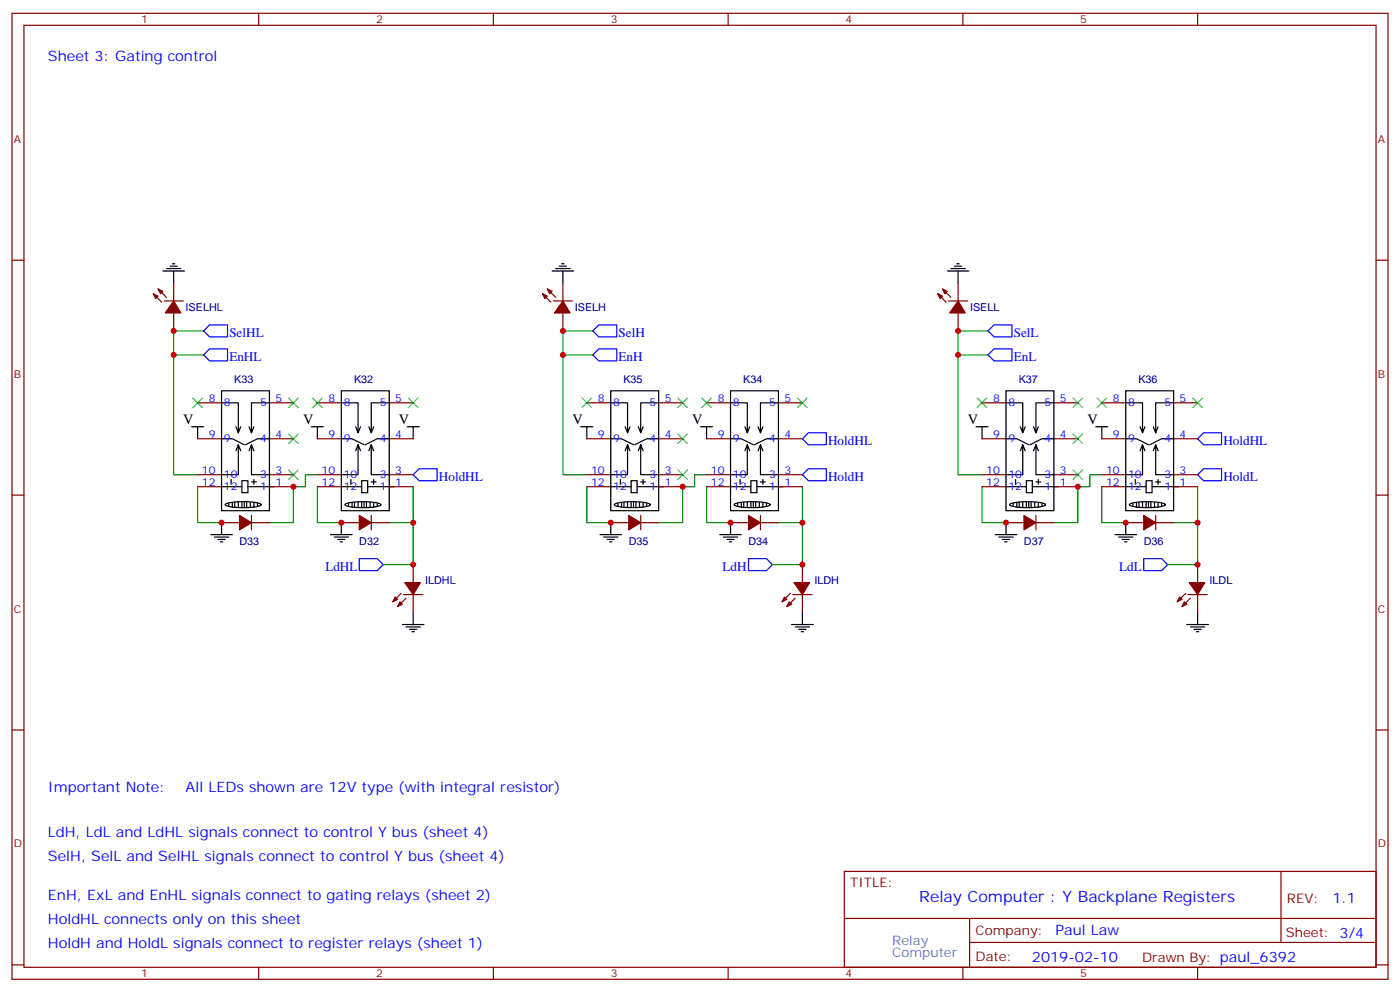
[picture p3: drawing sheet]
<svg xmlns="http://www.w3.org/2000/svg" width="412mm" height="292mm" viewBox="0 0 412 292" stroke-linecap="round" stroke-linejoin="round" font-family="sans-serif">
<g fill="none" stroke="#870000" stroke-width=".35">
<path d="M3.5 3.9h405.4v284.4h-405.4zM7.1 7.4h398.2v277.3h-398.2zM76.2 3.9v3.5M145.3 3.9v3.5M214.5 3.9v3.5M283.6 3.9v3.5M352.8 3.9v3.5M3.5 76.6h3.6M405.3 76.6h3.6M45.2 86.5l2.4 2.4M46.6 85.1l2.4 2.4M48.3 88.6h5.7"/>
<path d="M51.2 83.3v5.3M51.2 92.1v5.3M159.8 86.5l2.5 2.4M161.2 85.1l2.5 2.4M163 88.6h5.6M165.8 83.3v5.3M165.8 92.1v5.3M276.2 86.5l2.5 2.4M277.6 85.1l2.5 2.4M279.4 88.6h5.6M282.2 83.3v5.3M282.2 92.1v5.3"/>
<path d="M58.2 118.6h7.1M79.4 118.6h7M93.5 118.6h7M114.7 118.6h7M172.9 118.6h7M194 118.6h7.1M208.1 118.6h7.1M229.3 118.6h7.1M289.3 118.6h7M310.4 118.6h7.1M324.6 118.6h7M345.7 118.6h7.1"/>
<path d="M58.2 139.7h7.1M58.2 129.2h7.1M79.4 139.7h7M79.4 129.2h7M93.5 139.7h7M93.5 129.2h7M114.7 139.7h7M114.7 129.2h7M172.9 139.7h7M172.9 129.2h7M194 139.7h7.1M194 129.2h7.1"/>
<path d="M208.1 139.7h7.1M208.1 129.2h7.1M229.3 139.7h7.1M229.3 129.2h7.1M289.3 139.7h7M289.3 129.2h7M310.4 139.7h7.1M310.4 129.2h7.1M324.6 139.7h7M324.6 129.2h7M345.7 139.7h7.1M345.7 129.2h7.1"/>
<path d="M3.5 145.7h3.6M58.2 143.3h7.1M65.3 153.8h5.3M74.1 153.8h5.3M74.1 151.7v4.3M79.4 143.3h7M93.5 143.3h7M100.5 153.8h5.3M109.4 151.7v4.3M109.4 153.8h5.3M114.7 143.3h7M172.9 143.3h7"/>
<path d="M179.9 153.8h5.3M188.7 153.8h5.3M188.7 151.7v4.3M194 143.3h7.1M208.1 143.3h7.1M215.2 153.8h5.3M224 153.8h5.3M224 151.7v4.3M229.3 143.3h7.1M289.3 143.3h7M296.3 153.8h5.3M305.2 153.8h5.2"/>
<path d="M305.2 151.7v4.3M310.4 143.3h7.1M324.6 143.3h7M331.6 153.8h5.3M340.4 153.8h5.3M340.4 151.7v4.3M345.7 143.3h7.1M405.3 145.7h3.6M118.2 174.7l-2.5 2.4M118.9 175h5.6M119.6 176.1l-2.5 2.4M121.7 166.2v5.3"/>
<path d="M121.7 175v5.3M232.8 174.7l-2.4 2.4M233.5 175h5.7M234.2 176.1l-2.4 2.4M236.4 166.2v5.3M236.4 175v5.3M349.2 174.7l-2.4 2.4M350 175h5.6M350.7 176.1l-2.5 2.4M352.8 166.2v5.3M352.8 175v5.3M3.5 214.9h3.6"/>
<path d="M405.3 214.9h3.6M248.7 256.5h156.6v28.2h-156.6zM377.3 256.5v20.9M248.7 270.4h156.5M285.6 277.4h119.6M285.6 270.4v14.1M3.5 284h3.6M76.2 284.7v3.6M145.3 284.7v3.6M214.5 284.7v3.6M283.6 284.7v3.6M352.8 284.7v3.6"/>
<path d="M405.3 284h3.6"/>
</g>
<g fill="none" stroke="#008700" stroke-width=".35">
<path d="M60 97.4h-8.8v42.3h7M174.6 97.4h-8.8v42.3h7.1M291 97.4h-8.8v42.3h7.1M51.2 104.5h8.8M165.8 104.5h8.8M282.2 104.5h8.8M93.5 139.7h-3.5v3.6h-3.6v10.5h-7M208.1 139.7h-3.5v3.6h-3.5v10.5h-7.1M324.6 139.7h-3.6v3.6h-3.5v10.5h-7.1M58.2 143.3v10.5h7.1M93.5 143.3v10.5h7M121.7 143.3v10.5h-7"/>
<path d="M121.7 153.8v12.4h-8.8M172.9 143.3v10.5h7M208.1 143.3v10.5h7.1M236.4 143.3v10.5h-7.1M236.4 153.8v12.4h-8.9M289.3 143.3v10.5h7M324.6 143.3v10.5h7M352.8 143.3v10.5h-7.1M352.8 153.8v12.4h-8.8"/>
</g>
<g fill="none" stroke="#000" stroke-width=".35">
<path d="M48 79.8h6.3M49 79.1h4.3M50.1 78.4h2.1M50.8 77.6h.7M51.2 79.8v3.5M162.6 79.8h6.4M163.7 79.1h4.2M164.7 78.4h2.2M165.5 77.6h.7M165.8 79.8v3.5M279 79.8h6.4M280.1 79.1h4.2"/>
<path d="M281.2 78.4h2.1M281.9 77.6h.7M282.2 79.8v3.5M65.3 115h14.1v35.3h-14.1zM65.3 118.6h4.9v8.8l-.7-1.8M79.4 118.6h-5.3v8.8l-.7-1.8M100.5 115h14.2v35.3h-14.2zM100.5 118.6h5v8.8l-.7-1.8M114.7 118.6h-5.3v8.8l-.7-1.8M179.9 115h14.1v35.3h-14.1zM179.9 118.6h5v8.8l-.8-1.8M194 118.6h-5.3v8.8l-.7-1.8"/>
<path d="M215.2 115h14.1v35.3h-14.1zM215.2 118.6h4.9v8.8l-.7-1.8M229.3 118.6h-5.3v8.8l-.7-1.8M296.3 115h14.1v35.3h-14.1zM296.3 118.6h5v8.8l-.7-1.8M310.4 118.6h-5.2v8.8l-.8-1.8M331.6 115h14.1v35.3h-14.1zM331.6 118.6h4.9v8.8l-.7-1.8M345.7 118.6h-5.3v8.8l-.7-1.8M56.4 125.6h3.6M58.2 125.6v3.6M65.3 129.2h3.1l3.6 1.7"/>
<path d="M70.2 130.9l-.7 1.8M70.9 132.7l-.7-1.8v8.8h-4.9M70.9 125.6l-.7 1.8M74.1 130.9l-.7 1.8M74.8 132.7l-.7-1.8v8.8h5.3M74.8 125.6l-.7 1.8M79.4 129.2h-3.6l-3.5 1.7M91.7 125.6h3.5M93.5 125.6v3.6M100.5 129.2h3.2l3.5 1.7M105.5 130.9l-.7 1.8M106.2 132.7l-.7-1.8v8.8h-5"/>
<path d="M106.2 125.6l-.7 1.8M109.4 130.9l-.7 1.8M110.1 132.7l-.7-1.8v8.8h5.3M110.1 125.6l-.7 1.8M114.7 129.2h-3.6l-3.5 1.7M119.9 125.6h3.6M121.7 125.6v3.6M171.1 125.6h3.5M172.9 125.6v3.6M179.9 129.2h3.2l3.5 1.7M184.9 130.9l-.8 1.8M185.6 132.7l-.7-1.8v8.8h-5"/>
<path d="M185.6 125.6l-.7 1.8M188.7 130.9l-.7 1.8M189.4 132.7l-.7-1.8v8.8h5.3M189.4 125.6l-.7 1.8M194 129.2h-3.5l-3.5 1.7M206.4 125.6h3.5M208.1 125.6v3.6M215.2 129.2h3.2l3.5 1.7M220.1 130.9l-.7 1.8M220.8 132.7l-.7-1.8v8.8h-4.9M220.8 125.6l-.7 1.8M224 130.9l-.7 1.8"/>
<path d="M224.7 132.7l-.7-1.8v8.8h5.3M224.7 125.6l-.7 1.8M229.3 129.2h-3.5l-3.6 1.7M287.5 125.6h3.5M289.3 125.6v3.6M296.3 129.2h3.2l3.5 1.7M301.3 130.9l-.7 1.8M302 132.7l-.7-1.8v8.8h-5M302 125.6l-.7 1.8M305.2 130.9l-.8 1.8M305.9 132.7l-.7-1.8v8.8h5.2M305.9 125.6l-.7 1.8"/>
<path d="M310.4 129.2h-3.5l-3.5 1.7M322.8 125.6h3.5M324.6 125.6v3.6M331.6 129.2h3.2l3.5 1.7M336.5 130.9l-.7 1.8M337.3 132.7l-.8-1.8v8.8h-4.9M337.3 125.6l-.8 1.8M340.4 130.9l-.7 1.8M341.1 132.7l-.7-1.8v8.8h5.3M341.1 125.6l-.7 1.8M345.7 129.2h-3.5l-3.5 1.7M62.1 157.4h6.3"/>
<path d="M63.1 158.1h4.3M64.2 158.8h2.1M64.9 159.5h.7M65.3 153.8v3.6M65.3 143.3h6M66.4 148.4a19.4 19.4 0 0 1 10.4 0l.1 .2a8.7 8.7 0 0 1-5.3 .8 8.7 8.7 0 0 1-5.3-.8zM67.4 148.2v.7M68.1 141.1v1.5M68.4 147.8v1.5M69.1 147.8v1.5M70.2 147.8v1.5M71.3 141.5h1.7v3.5h-1.7z"/>
<path d="M71.3 147.8v1.5M72 147.8v1.5M72.7 147.8v1.5M73 143.3h7.8M73.7 147.8v1.5M74.1 141.9h1.4M74.8 141.1v1.5M74.8 147.8v1.5M75.8 148.2v.7M97.4 157.4h6.3M98.4 158.1h4.3M99.5 158.8h2.1"/>
<path d="M100.2 159.5h.7M100.5 153.8v3.6M100.5 143.3h6M101.7 148.4a19.4 19.4 0 0 1 10.4 0l.1 .2a8.7 8.7 0 0 1-5.3 .8 8.7 8.7 0 0 1-5.3-.8zM102.7 148.2v.7M103.4 141.1v1.5M103.7 147.8v1.5M104.4 147.8v1.5M105.5 147.8v1.5M106.5 141.5h1.8v3.5h-1.8zM106.5 147.8v1.5M107.2 147.8v1.5"/>
<path d="M107.9 147.8v1.5M108.3 143.3h7.8M109 147.8v1.5M109.4 141.9h1.4M110.1 141.1v1.5M110.1 147.8v1.5M111.1 148.2v.7M176.7 157.4h6.4M177.8 158.1h4.2M178.9 158.8h2.1M179.6 159.5h.7M179.9 153.8v3.6"/>
<path d="M179.9 143.3h6M181.1 148.4a19.4 19.4 0 0 1 10.4 0l.1 .2a8.7 8.7 0 0 1-5.3 .8 8.7 8.7 0 0 1-5.3-.8zM182 148.2v.7M182.7 141.1v1.5M183.1 147.8v1.5M183.8 147.8v1.5M184.9 147.8v1.5M185.9 141.5h1.8v3.5h-1.8zM185.9 147.8v1.5M186.6 147.8v1.5M187.3 147.8v1.5M187.7 143.3h7.7"/>
<path d="M188.4 147.8v1.5M188.7 141.9h1.4M189.4 141.1v1.5M189.4 147.8v1.5M190.5 148.2v.7M212 157.4h6.4M213.1 158.1h4.2M214.1 158.8h2.2M214.8 159.5h.7M215.2 153.8v3.6M215.2 143.3h6M216.4 148.4a19.4 19.4 0 0 1 10.3 0l.1 .2a8.7 8.7 0 0 1-5.3 .8 8.7 8.7 0 0 1-5.2-.8z"/>
<path d="M217.3 148.2v.7M218 141.1v1.5M218.4 147.8v1.5M219.1 147.8v1.5M220.1 147.8v1.5M221.2 141.5h1.8v3.5h-1.8zM221.2 147.8v1.5M221.9 147.8v1.5M222.6 147.8v1.5M223 143.3h7.7M223.7 147.8v1.5M224 141.9h1.4"/>
<path d="M224.7 141.1v1.5M224.7 147.8v1.5M225.8 148.2v.7M293.2 157.4h6.3M294.2 158.1h4.2M295.3 158.8h2.1M296 159.5h.7M296.3 153.8v3.6M296.3 143.3h6M297.5 148.4a19.4 19.4 0 0 1 10.4 0l.1 .2a8.7 8.7 0 0 1-5.3 .8 8.7 8.7 0 0 1-5.3-.8zM298.4 148.2v.7M299.2 141.1v1.5"/>
<path d="M299.5 147.8v1.5M300.2 147.8v1.5M301.3 147.8v1.5M302.3 141.5h1.8v3.5h-1.8zM302.3 147.8v1.5M303 147.8v1.5M303.7 147.8v1.5M304.1 143.3h7.8M304.8 147.8v1.5M305.2 141.9h1.4M305.9 141.1v1.5M305.9 147.8v1.5"/>
<path d="M306.9 148.2v.7M328.4 157.4h6.4M329.5 158.1h4.2M330.6 158.8h2.1M331.3 159.5h.7M331.6 153.8v3.6M331.6 143.3h6M332.8 148.4a19.4 19.4 0 0 1 10.3 0l.2 .2a8.7 8.7 0 0 1-5.3 .8 8.7 8.7 0 0 1-5.3-.8zM333.7 148.2v.7M334.4 141.1v1.5M334.8 147.8v1.5M335.5 147.8v1.5"/>
<path d="M336.5 147.8v1.5M337.6 141.5h1.8v3.5h-1.8zM337.6 147.8v1.5M338.3 147.8v1.5M339 147.8v1.5M339.4 143.3h7.7M340.1 147.8v1.5M340.4 141.9h1.4M341.1 141.1v1.5M341.1 147.8v1.5M342.2 148.2v.7M118.5 183.8h6.4"/>
<path d="M119.6 184.5h4.2M120.6 185.2h2.2M121.4 185.9h.7M121.7 180.3v3.5M233.2 183.8h6.3M234.2 184.5h4.3M235.3 185.2h2.1M236 185.9h.7M236.4 180.3v3.5M349.6 183.8h6.4M350.7 184.5h4.2M351.7 185.2h2.1"/>
<path d="M352.4 185.9h.7M352.8 180.3v3.5"/>
</g>
<g fill="none" stroke="#00f" stroke-width=".35">
<path d="M60 97.4l1.7-1.8h5.3v3.6h-5.3zM176.4 95.6h5.3v3.6h-5.3l-1.8-1.8zM291 97.4l1.8-1.8h5.3v3.6h-5.3zM60 104.5l1.7-1.8h5.3v3.5h-5.3zM176.4 102.7h5.3v3.5h-5.3l-1.8-1.7zM291 104.5l1.8-1.8h5.3v3.5h-5.3zM123.5 138h5.3v3.5h-5.3l-1.8-1.8zM238.1 138h5.3v3.5h-5.3l-1.7-1.8zM238.1 127.4h5.3v3.5h-5.3l-1.7-1.7zM354.5 138h5.3v3.5h-5.3l-1.7-1.8zM354.5 127.4h5.3v3.5h-5.3l-1.7-1.7zM105.8 164.4h5.3l1.8 1.8-1.8 1.8h-5.3z"/>
<path d="M220.5 164.4h5.3l1.7 1.8-1.7 1.8h-5.3zM336.9 164.4h5.3l1.8 1.8-1.8 1.8h-5.3z"/>
</g>
<g fill="#870000" stroke="#870000" stroke-width=".35">
<path d="M105.8 151.7l3.6 2.1-3.6 2.2z"/>
<path d="M70.6 151.7l3.5 2.1-3.5 2.2z"/>
<path d="M117.8 177.1l.7 .7-1.4 .7z"/>
<path d="M116.4 175.7l.7 .7-1.4 .7z"/>
<path d="M119.2 171.5h4.6l-2.1 3.5z"/>
<path d="M220.5 151.7l3.5 2.1-3.5 2.2z"/>
<path d="M185.2 151.7l3.5 2.1-3.5 2.2z"/>
<path d="M232.5 177.1l.7 .7-1.4 .7z"/>
<path d="M231.1 175.7l.7 .7-1.4 .7z"/>
<path d="M233.9 171.5h4.6l-2.1 3.5z"/>
<path d="M336.9 151.7l3.5 2.1-3.5 2.2z"/>
<path d="M301.6 151.7l3.6 2.1-3.6 2.2z"/>
<path d="M348.9 177.1l.7 .7-1.4 .7z"/>
<path d="M347.5 175.7l.7 .7-1.4 .7z"/>
<path d="M350.3 171.5h4.6l-2.1 3.5z"/>
<path d="M46.6 85.1l1.4 .7-.7 .7z"/>
<path d="M45.2 86.5l1.4 .7-.7 .7z"/>
<path d="M51.2 88.6l2.1 3.5h-4.6z"/>
<path d="M161.2 85.1l1.4 .7-.7 .7z"/>
<path d="M159.8 86.5l1.4 .7-.7 .7z"/>
<path d="M165.8 88.6l2.1 3.5h-4.6z"/>
<path d="M277.6 85.1l1.4 .7-.7 .7z"/>
<path d="M276.2 86.5l1.4 .7-.7 .7z"/>
<path d="M282.2 88.6l2.1 3.5h-4.5z"/>
</g>
<g fill="none" stroke="#3c3" stroke-width=".35">
<path d="M56.8 117.2l2.8 2.8M59.6 117.2l-2.8 2.8M85 117.2l2.8 2.8M87.8 117.2l-2.8 2.8M92.1 117.2l2.8 2.8M94.9 117.2l-2.8 2.8M120.3 117.2l2.8 2.8M123.1 117.2l-2.8 2.8M171.4 117.2l2.9 2.8M174.3 117.2l-2.9 2.8M199.7 117.2l2.8 2.8M202.5 117.2l-2.8 2.8"/>
<path d="M206.7 117.2l2.8 2.8M209.5 117.2l-2.8 2.8M234.9 117.2l2.9 2.8M237.8 117.2l-2.9 2.8M287.9 117.2l2.8 2.8M290.7 117.2l-2.8 2.8M316.1 117.2l2.8 2.8M318.9 117.2l-2.8 2.8M323.1 117.2l2.9 2.8M326 117.2l-2.9 2.8M351.4 117.2l2.8 2.8M354.2 117.2l-2.8 2.8"/>
<path d="M85 138.3l2.8 2.8M85 127.7l2.8 2.9M87.8 138.3l-2.8 2.8M87.8 127.7l-2.8 2.9M199.7 127.7l2.8 2.9M199.7 138.3l2.8 2.8M202.5 127.7l-2.8 2.9M202.5 138.3l-2.8 2.8M316.1 138.3l2.8 2.8M316.1 127.7l2.8 2.9M318.9 138.3l-2.8 2.8M318.9 127.7l-2.8 2.9"/>
</g>
<g fill="#c00">
<circle cx="165.8" cy="104.5" r=".88"/>
<circle cx="165.8" cy="97.4" r=".88"/>
<circle cx="51.2" cy="97.4" r=".88"/>
<circle cx="201.1" cy="143.3" r=".88"/>
<circle cx="179.9" cy="153.8" r=".88"/>
<circle cx="236.4" cy="153.8" r=".88"/>
<circle cx="215.2" cy="153.8" r=".88"/>
<circle cx="236.4" cy="166.2" r=".88"/>
<circle cx="121.7" cy="166.2" r=".88"/>
<circle cx="100.5" cy="153.8" r=".88"/>
<circle cx="121.7" cy="153.8" r=".88"/>
<circle cx="65.3" cy="153.8" r=".88"/>
<circle cx="86.4" cy="143.3" r=".88"/>
<circle cx="352.8" cy="166.2" r=".88"/>
<circle cx="331.6" cy="153.8" r=".88"/>
<circle cx="352.8" cy="153.8" r=".88"/>
<circle cx="296.3" cy="153.8" r=".88"/>
<circle cx="317.5" cy="143.3" r=".88"/>
<circle cx="51.2" cy="104.5" r=".88"/>
<circle cx="282.2" cy="97.4" r=".88"/>
<circle cx="282.2" cy="104.5" r=".88"/>
</g>
<text font-size="4.6" fill="#00f" x="270.8" y="265.5">Relay Computer : Y Backplane Registers</text>
<g font-size="4.2" fill="#00f">
<text x="14.1" y="18">Sheet 3: Gating control</text>
<text x="14.1" y="233.2">Important Note:</text>
<text x="54.7" y="233.2">All LEDs shown are 12V type (with integral resistor)</text>
<text x="14.1" y="246.2">LdH, LdL and LdHL signals connect to control Y bus (sheet 4)</text>
<text x="14.1" y="253.3">SelH, SelL and SelHL signals connect to control Y bus (sheet 4)</text>
<text x="14.1" y="265">EnH, ExL and EnHL signals connect to gating relays (sheet 2)</text>
<text x="392.5" y="265.8">1.1</text>
<text x="14.1" y="272">HoldHL connects only on this sheet</text>
<text x="310.9" y="275.3">Paul Law</text>
<text x="14.1" y="279.1">HoldH and HoldL signals connect to register relays (sheet 1)</text>
<text x="304" y="283.1">2019-02-10</text>
</g>
<g font-size="4.2">
<text x="54" y="124.9">V</text>
<text x="89.3" y="124.9">V</text>
<text x="117.5" y="124.9">V</text>
<text x="168.6" y="124.9">V</text>
<text x="203.9" y="124.9">V</text>
<text x="285.1" y="124.9">V</text>
<text x="320.3" y="124.9">V</text>
</g>
<g font-size="3.9" fill="#00f">
<text x="67.6" y="99.2">SelHL</text>
<text x="182.2" y="99.2">SelH</text>
<text x="298.6" y="99.2">SelL</text>
<text x="67.6" y="106.2">EnHL</text>
<text x="182.2" y="106.2">EnH</text>
<text x="298.6" y="106.2">EnL</text>
<text x="243.9" y="130.9">HoldHL</text>
<text x="360.4" y="130.9">HoldHL</text>
<text x="129.3" y="141.5">HoldHL</text>
<text x="243.9" y="141.5">HoldH</text>
<text x="360.4" y="141.5">HoldL</text>
<text x="95.8" y="168">LdHL</text>
<text x="212.9" y="168">LdH</text>
<text x="329.7" y="168">LdL</text>
</g>
<g font-size="3.9" fill="#800">
<text x="250.5" y="261.1">TITLE:</text>
<text x="379.1" y="265.8">REV:</text>
<text x="287.4" y="275.3">Company:</text>
<text x="378.7" y="275.9">Sheet: 3/4</text>
<text x="287.4" y="283">Date:</text>
<text x="336.4" y="283.1">Drawn By: paul_6392</text>
</g>
<g font-size="3.9" fill="#39c">
<text x="262.8" y="278">Relay</text>
<text x="262.8" y="281.6">Computer</text>
</g>
<g font-size="3.2" fill="#800">
<text x="41.6" y="6.9">1</text>
<text x="110.8" y="6.9">2</text>
<text x="179.9" y="6.9">3</text>
<text x="249.1" y="6.9">4</text>
<text x="318.2" y="6.9">5</text>
<text x="4.1" y="42">A</text>
<text x="405.9" y="42">A</text>
<text x="4.1" y="111.2">B</text>
<text x="405.9" y="111.2">B</text>
<text x="4.1" y="180.3">C</text>
<text x="405.9" y="180.3">C</text>
<text x="4.1" y="249.4">D</text>
<text x="405.9" y="249.4">D</text>
<text x="41.6" y="287.7">1</text>
<text x="110.8" y="287.7">2</text>
<text x="179.9" y="287.7">3</text>
<text x="249.1" y="287.7">4</text>
<text x="318.2" y="287.7">5</text>
</g>
<g font-size="3.2" fill="#000080">
<text x="54.7" y="91.6">ISELHL</text>
<text x="169.3" y="91.6">ISELH</text>
<text x="285.8" y="91.6">ISELL</text>
<text x="69" y="112.7">K33</text>
<text x="104.3" y="112.7">K32</text>
<text x="183.7" y="112.7">K35</text>
<text x="218.9" y="112.7">K34</text>
<text x="300.1" y="112.7">K37</text>
<text x="335.4" y="112.7">K36</text>
<text x="70.6" y="160.4">D33</text>
<text x="105.8" y="160.4">D32</text>
<text x="185.2" y="160.4">D35</text>
<text x="220.5" y="160.4">D34</text>
<text x="301.6" y="160.4">D37</text>
<text x="336.9" y="160.4">D36</text>
<text x="125.2" y="172">ILDHL</text>
<text x="239.9" y="172">ILDH</text>
<text x="356.3" y="172">ILDL</text>
</g>
<g font-size="3.2" fill="#00f">
<text x="61.5" y="118.2">8</text>
<text x="66" y="119.6">8</text>
<text x="76.7" y="119.6">5</text>
<text x="81.1" y="118.2">5</text>
<text x="96.8" y="118.2">8</text>
<text x="101.2" y="119.6">8</text>
<text x="111.9" y="119.6">5</text>
<text x="116.4" y="118.2">5</text>
<text x="176.1" y="118.2">8</text>
<text x="180.6" y="119.6">8</text>
<text x="191.3" y="119.6">5</text>
<text x="195.8" y="118.2">5</text>
<text x="211.4" y="118.2">8</text>
<text x="215.9" y="119.6">8</text>
<text x="226.6" y="119.6">5</text>
<text x="231.1" y="118.2">5</text>
<text x="292.6" y="118.2">8</text>
<text x="297" y="119.6">8</text>
<text x="307.7" y="119.6">5</text>
<text x="312.2" y="118.2">5</text>
<text x="327.8" y="118.2">8</text>
<text x="332.3" y="119.6">8</text>
<text x="343" y="119.6">5</text>
<text x="347.5" y="118.2">5</text>
<text x="61.5" y="128.8">9</text>
<text x="66" y="130.2">9</text>
<text x="76.7" y="130.2">4</text>
<text x="81.1" y="128.8">4</text>
<text x="96.8" y="128.8">9</text>
<text x="101.2" y="130.2">9</text>
<text x="111.9" y="130.2">4</text>
<text x="116.4" y="128.8">4</text>
<text x="176.1" y="128.8">9</text>
<text x="180.6" y="130.2">9</text>
<text x="191.3" y="130.2">4</text>
<text x="195.8" y="128.8">4</text>
<text x="211.4" y="128.8">9</text>
<text x="215.9" y="130.2">9</text>
<text x="226.6" y="130.2">4</text>
<text x="231.1" y="128.8">4</text>
<text x="292.6" y="128.8">9</text>
<text x="297" y="130.2">9</text>
<text x="307.7" y="130.2">4</text>
<text x="312.2" y="128.8">4</text>
<text x="327.8" y="128.8">9</text>
<text x="332.3" y="130.2">9</text>
<text x="343" y="130.2">4</text>
<text x="347.5" y="128.8">4</text>
<text x="59.5" y="142.9">12</text>
<text x="59.5" y="139.4">10</text>
<text x="66" y="140.8">10</text>
<text x="76.7" y="140.8">3</text>
<text x="81.1" y="139.4">3</text>
<text x="81.1" y="142.9">1</text>
<text x="94.7" y="142.9">12</text>
<text x="94.7" y="139.4">10</text>
<text x="101.2" y="140.8">10</text>
<text x="111.9" y="140.8">3</text>
<text x="116.4" y="139.4">3</text>
<text x="116.4" y="142.9">1</text>
<text x="174.1" y="142.9">12</text>
<text x="174.1" y="139.4">10</text>
<text x="180.6" y="140.8">10</text>
<text x="191.3" y="140.8">3</text>
<text x="195.8" y="139.4">3</text>
<text x="195.8" y="142.9">1</text>
<text x="209.4" y="142.9">12</text>
<text x="209.4" y="139.4">10</text>
<text x="215.9" y="140.8">10</text>
<text x="226.6" y="140.8">3</text>
<text x="231.1" y="139.4">3</text>
<text x="231.1" y="142.9">1</text>
<text x="290.5" y="142.9">12</text>
<text x="290.5" y="139.4">10</text>
<text x="297" y="140.8">10</text>
<text x="307.7" y="140.8">3</text>
<text x="312.2" y="139.4">3</text>
<text x="312.2" y="142.9">1</text>
<text x="325.8" y="142.9">12</text>
<text x="325.8" y="139.4">10</text>
<text x="332.3" y="140.8">10</text>
<text x="343" y="140.8">3</text>
<text x="347.5" y="139.4">3</text>
<text x="347.5" y="142.9">1</text>
<text x="66" y="144.3">12</text>
<text x="76.7" y="144.3">1</text>
<text x="101.2" y="144.3">12</text>
<text x="111.9" y="144.3">1</text>
<text x="180.6" y="144.3">12</text>
<text x="191.3" y="144.3">1</text>
<text x="215.9" y="144.3">12</text>
<text x="226.6" y="144.3">1</text>
<text x="297" y="144.3">12</text>
<text x="307.7" y="144.3">1</text>
<text x="332.3" y="144.3">12</text>
<text x="343" y="144.3">1</text>
</g>
</svg>
